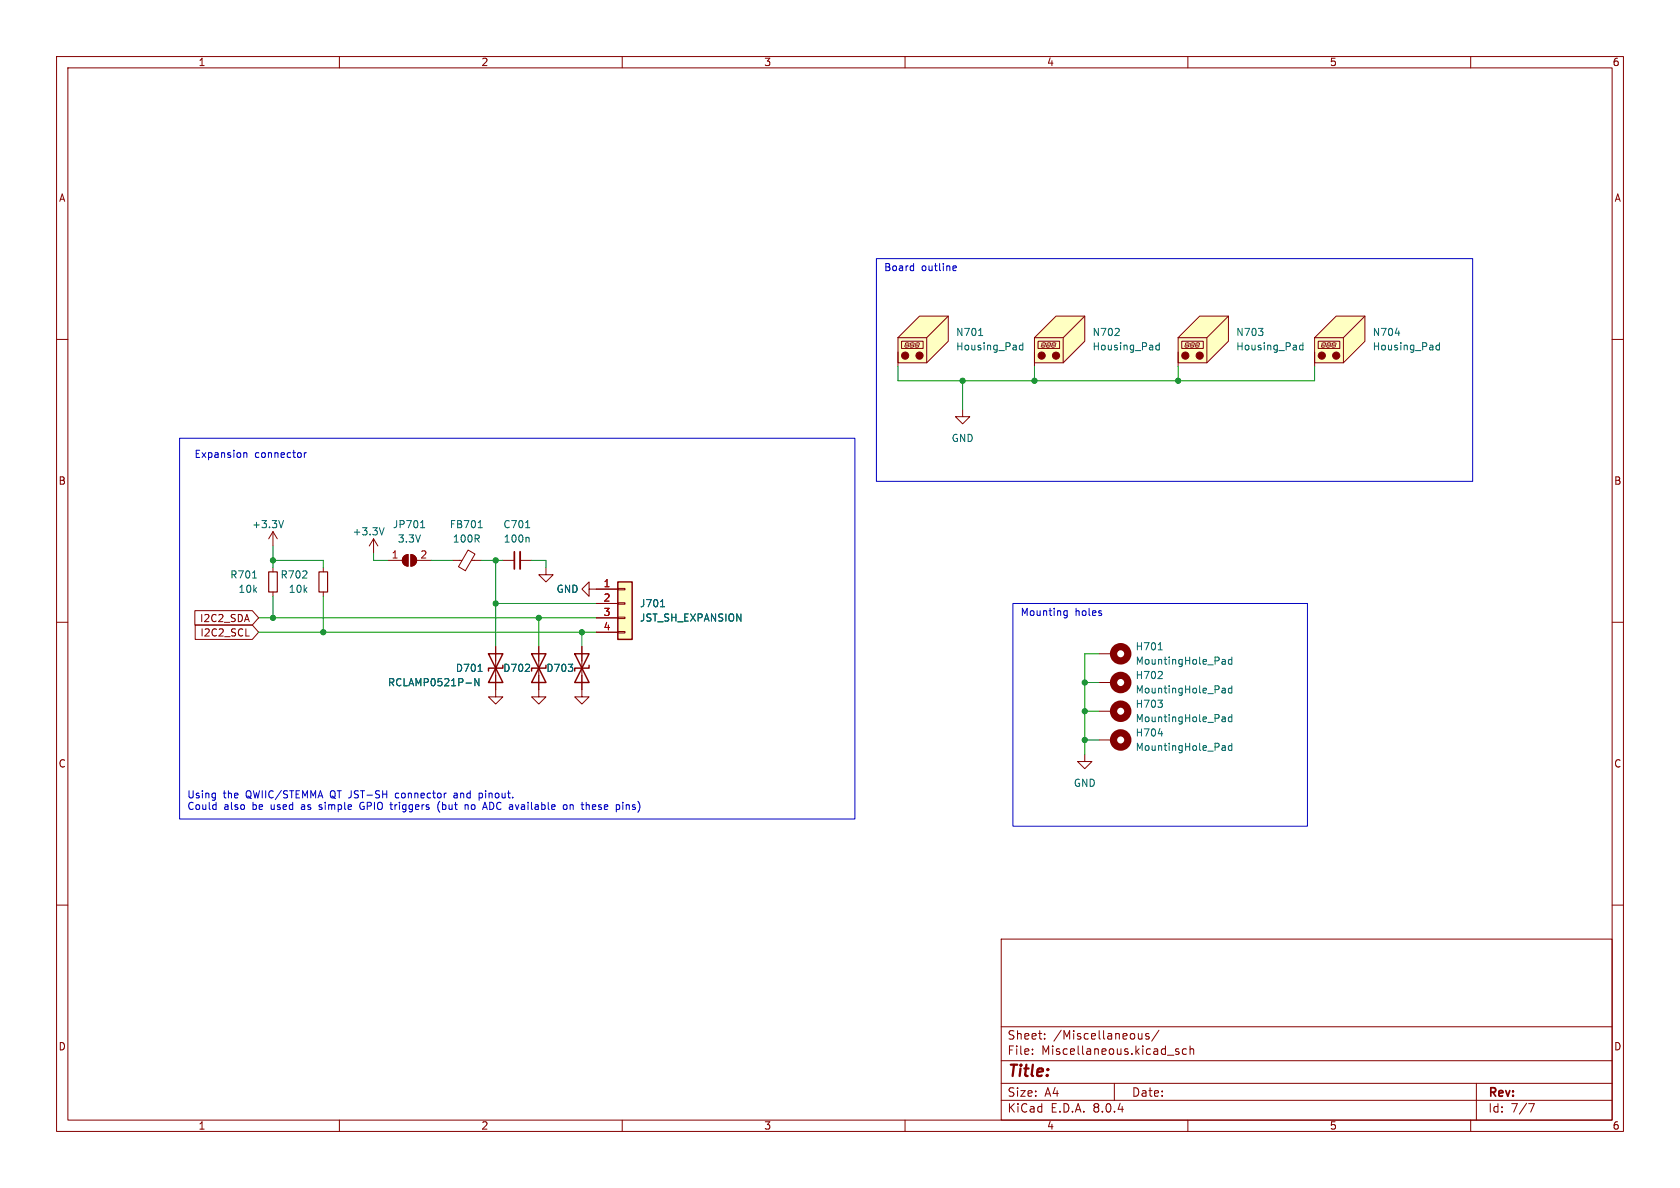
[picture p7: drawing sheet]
<svg xmlns="http://www.w3.org/2000/svg" width="297mm" height="210mm" viewBox="0 0 297 210" stroke-linecap="round" stroke-linejoin="round" font-family="sans-serif">
<g fill="none" stroke="#840000" stroke-width=".18">
<path d="M10 10h277v190h-277zM12 12h273v186h-273zM60 10v2M110 10v2M160 10v2M210 10v2M260 10v2M10 60h2M285 60h2M10 110h2M285 110h2M194.3 120.7h2.5"/>
<path d="M10 160h2M285 160h2M177 166h108v32h-108zM60 198v2M110 198v2M160 198v2M177 194.5h108M177 191.5h108M177 187.5h108M177 181.5h108M182.5 186.3v.1M182.5 185.5v.1"/>
<path d="M184.7 183.6v.1M184.7 182.8v.1M197 191.5v3M201.9 182.7v1M201.9 183.6l-.2 .1-.4-.1M203.1 182.8l-.4-.1-.2 .2 .1 .2 .5 .2v.3h-.6M204.9 182.1l-1.3 2M208.4 185.5l-.4-.1-.2 .2 .1 .2 .5 .2v.3h-.6M209.7 185.5l-.4-.1-.3 .3v.4l.2 .2h.5M210 198v2M210.4 185.5l.2-.1 .4 .1v.9M210.4 184.9v1.5"/>
<path d="M260 198v2M261 191.5v6.5M270.2 195.1h1l-.6 1.5"/>
</g>
<circle cx="198.1" cy="120.6" r="1.27" fill="none" stroke="#840000" stroke-width="1.3"/>
<path d="M204.7 120h.8M205.4 118.8v.4M216.2 121.7h.4v.8M216.6 122.4l-.4 .1M216.6 122h-.4M217.8 121.7h-.4l-.2 .2 .1 .5h.5M217.8 121.2v1.3" fill="none" stroke="#006464" stroke-width=".18"/>
<path d="M186.7 55.9h5.1v4.4l-3.8 3.8h-5.1v-4.4z" fill="#ffffc2"/>
<g fill="none" stroke="#840000" stroke-width=".18">
<path d="M186.7 55.9h5.1v4.4l-3.8 3.8h-5.1v-4.4zM188 59.7v4.4M191.8 55.9l-3.8 3.8h-5.1M170.2 72.4v1.3h1.2l-1.2 1.2-1.3-1.2h1.3M182.9 62.2v2.6M183.5 60.3h3.8v1.3h-3.8zM184.1 61.1v.2M184.2 61.4h.3M184.2 60.7v.2M184.3 61h.3M184.4 60.6h.3M184.7 61.1v.2"/>
<path d="M184.8 60.7v.2M185 61.1v.2M185.1 61.4h.3M185.1 60.7v.2M185.2 61h.3M185.3 60.6h.3M185.6 61.1v.2M185.8 60.7l-.1 .2M186 61.1l-.1 .2M186 61.4h.4M186.1 60.7l-.1 .2M186.1 61h.3"/>
<path d="M186.2 60.6h.3M186.6 61.1l-.1 .2M186.7 60.7l-.1 .2M96.5 100.3v1.3h1.3l-1.3 1.3-1.3-1.3h1.3"/>
</g>
<g fill="#840000" stroke="#840000" stroke-width=".18">
<circle cx="184.1" cy="62.9" r=".63"/>
<circle cx="186.7" cy="62.9" r=".63"/>
</g>
<path d="M197.1 59.3h.8M197.8 58.2v.4M204.9 60.6v1.3M204.9 61.1l-.3-.1-.3 .3 .2 .5h.4" fill="none" stroke="#006464" stroke-width=".18"/>
<path d="M162.6 55.9h5v4.4l-3.8 3.8h-5.1v-4.4z" fill="#ffffc2"/>
<g fill="none" stroke="#840000" stroke-width=".18">
<path d="M162.6 55.9h5v4.4l-3.8 3.8h-5.1v-4.4zM163.8 59.7v4.4M167.6 55.9l-3.8 3.8h-5.1M158.7 62.2v2.6M159.4 60.3h3.8v1.3h-3.8zM160 61.1l-.1 .2M160 61.4h.4M160.1 60.7l-.1 .2M160.1 61h.4M160.2 60.6h.4M160.6 61.1v.2M160.7 60.7v.2"/>
<path d="M160.9 61.1v.2M161 61.4h.3M161 60.7v.2M161.1 61h.3M161.2 60.6h.3M161.5 61.1v.2M161.6 60.7v.2M161.8 61.1v.2M161.9 61.4h.3M161.9 60.7v.2M162 61h.3M162.1 60.6h.3"/>
<path d="M162.4 61.1v.2M162.5 60.7v.2"/>
</g>
<g fill="#840000" stroke="#840000" stroke-width=".18">
<circle cx="160" cy="62.9" r=".63"/>
<circle cx="162.6" cy="62.9" r=".63"/>
</g>
<path d="M173 59.3h.7M180.8 60.6v1.3M180.8 61.1l-.3-.1-.3 .3 .1 .5h.5" fill="none" stroke="#006464" stroke-width=".18"/>
<path d="M236.2 55.9h5.1v4.4l-3.8 3.8h-5.1v-4.4z" fill="#ffffc2"/>
<g fill="none" stroke="#840000" stroke-width=".18">
<path d="M236.2 55.9h5.1v4.4l-3.8 3.8h-5.1v-4.4zM237.5 59.7v4.4M241.3 55.9l-3.8 3.8h-5.1M232.4 62.2v2.6M233 60.3h3.9v1.3h-3.9zM233.7 61.1l-.1 .2M233.7 61.4h.4M233.8 60.7l-.1 .2M233.8 61h.3M233.9 60.6h.3M234.3 61.1l-.1 .2M234.4 60.7l-.1 .2"/>
<path d="M234.6 61.1l-.1 .2M234.6 61.4h.4M234.7 60.7l-.1 .2M234.7 61h.3M234.8 60.6h.3M235.2 61.1l-.1 .2M235.3 60.7l-.1 .2M235.5 61.1l-.1 .2M235.5 61.4h.4M235.6 60.7l-.1 .2M235.6 61h.3M235.7 60.6h.3"/>
<path d="M236.1 61.1l-.1 .2M236.2 60.7l-.1 .2"/>
</g>
<g fill="#840000" stroke="#840000" stroke-width=".18">
<circle cx="233.7" cy="62.9" r=".63"/>
<circle cx="236.2" cy="62.9" r=".63"/>
</g>
<path d="M246.7 58.9h.8M254.5 60.6v1.3M254.5 61.1l-.4-.1-.2 .3 .1 .5h.5" fill="none" stroke="#006464" stroke-width=".18"/>
<path d="M212.1 55.9h5.1v4.4l-3.8 3.8h-5.1v-4.4z" fill="#ffffc2"/>
<g fill="none" stroke="#840000" stroke-width=".18">
<path d="M212.1 55.9h5.1v4.4l-3.8 3.8h-5.1v-4.4zM213.4 59.7v4.4M217.2 55.9l-3.8 3.8h-5.1M208.3 62.2v2.6M208.9 60.3h3.8v1.3h-3.8zM209.5 61.1v.2M209.6 61.4h.3M209.6 60.7v.2M209.7 61h.3M209.8 60.6h.3M210.1 61.1v.2M210.2 60.7v.2"/>
<path d="M210.4 61.1v.2M210.5 61.4h.3M210.5 60.7v.2M210.6 61h.3M210.7 60.6h.3M211 61.1v.2M211.2 60.7l-.1 .2M211.4 61.1l-.1 .2M211.4 61.4h.4M211.5 60.7l-.1 .2M211.5 61h.3M211.6 60.6h.3"/>
<path d="M212 61.1l-.1 .2M212.1 60.7l-.1 .2M68.6 99.1h2.5M71.4 98.3l.7-.3v2.1a1.02 1.02 0 0 1-.9-.7 1.02 1.02 0 0 1 .2-1.1zM72.6 98a1.02 1.02 0 0 1 1.1 1.1 1.02 1.02 0 0 1-1.1 1zM73.7 99.1h2.5M80 99.1h1.7M82.8 97.2l1.2 .7-1.7 3-1.2-.7zM83.3 99.1h1.8M88.9 99.1h2M91.9 99.1h2.1M95.2 114.3v7.6"/>
</g>
<g fill="#840000" stroke="#840000" stroke-width=".18">
<path d="M71.4 98.3l.7-.3v2.1a1.02 1.02 0 0 1-.9-.7 1.02 1.02 0 0 1 .2-1.1z"/>
<path d="M72.6 98a1.02 1.02 0 0 1 1.1 1.1 1.02 1.02 0 0 1-1.1 1z"/>
<circle cx="209.5" cy="62.9" r=".63"/>
<circle cx="212.1" cy="62.9" r=".63"/>
</g>
<path d="M222.5 58h.8l-.5 .5M223.2 58.7v.5M230.3 60.6v1.3M230.3 61.1l-.3-.1-.3 .3 .2 .5h.4M74.4 93.3h.7M74.6 92.2l.1-.2v1.3M84.5 93.3h.8M84.8 92.2l.1-.2v1.3M92.9 93.3h.8M93.4 95l.1 .2v.6" fill="none" stroke="#006464" stroke-width=".18"/>
<path d="M91.9 97.5v3.1" fill="none" stroke="#840000" stroke-width=".33"/>
<path d="M90.9 97.5v3.1" fill="none" stroke="#840000" stroke-width=".3"/>
<path d="M94 115.6h2.5l-2.5 5.1h2.5zM96.5 117.6v.5h-2.5v.5" fill="none" stroke="#840000" stroke-width=".25"/>
<path d="M109.2 102.9h2.6v10.1h-2.6z" fill="#ffffc2"/>
<g fill="none" stroke="#840000" stroke-width=".18">
<path d="M48.3 94l-.8 1.3M48.3 94v2.5M48.3 94l.7 1.3M66 95.3l-.7 1.2M66 95.3v2.5M66 95.3l.8 1.2M34.4 107.9h10.2l1.1 1.3-1.1 1.3h-10.2zM34.5 110.5h10.1l1.1 1.3-1.1 1.2h-10.1zM43.5 112.4h.6M48.3 100.3v.8M48.3 104.6v.8M57.1 100.3v.8"/>
<path d="M57.1 104.6v.8M87.6 114.3v8.9h1.3l-1.3 1.3-1.2-1.3h1.2M95.2 119.4v3.8h1.3l-1.3 1.3-1.2-1.3h1.2M95.2 114.3v2.5M102.9 114.3v8.9h1.2l-1.2 1.3-1.3-1.3h1.3M104.1 104.1v-1.2l-1.2 1.2 1.2 1.3v-1.3h5.1M105.4 106.7h3.8M105.4 109.2h3.8M105.4 111.8h3.8M109.2 111.6h1.3v.3h-1.3zM109.2 109.1h1.3v.2h-1.3zM109.2 106.6h1.3v.2h-1.3z"/>
<path d="M109.2 104h1.3v.3h-1.3zM194.3 115.6h2.5M191.8 133.4v1.2h1.2l-1.2 1.3-1.3-1.3h1.3M194.3 125.7h2.5M194.3 130.8h2.5"/>
</g>
<path d="M86.4 115.6h2.5l-2.5 5.1h2.5zM88.9 117.6v.5h-2.5v.5M101.6 115.6h2.5l-2.5 5.1h2.5zM104.1 117.6v.5h-2.5v.5M109.2 102.9h2.6v10.1h-2.6z" fill="none" stroke="#840000" stroke-width=".25"/>
<g fill="none" stroke="#006464" stroke-width=".18">
<path d="M50.1 92l-.4 1.3M67.9 93.3l-.4 1.3M44.6 102.2h.8M84.5 118.7h.7M84.7 120v1.2l-.7-1.2v1.2M116.8 107.3h.7M204.8 114.9h.7M216.2 116.6h.4v.8M216.6 117.4h-.4M216.6 116.9h-.4M217.8 116.1v1.3M217.8 116.6h-.4l-.2 .2 .1 .6h.5"/>
<path d="M82.4 120.7h.9M204.8 129.7h.7M205.4 124.4v.5M205.5 123.8l-.4 .5M216.2 126.7l.4 .1v.8M216.2 131.8l.4 .1v.8M216.6 127.5l-.4 .1M216.6 127l-.4 .1M216.6 132.6l-.4 .1M216.6 132.1l-.4 .1M217.8 126.8l-.4-.1-.2 .3 .1 .5h.5M217.8 126.3v1.3"/>
<path d="M217.8 131.4v1.3M217.8 131.9l-.4-.1-.2 .3 .1 .5h.5"/>
</g>
<path d="M47.5 101.1h1.5v3.5h-1.5zM56.4 101.1h1.5v3.5h-1.5z" fill="none" stroke="#840000" stroke-width=".2"/>
<g fill="none" stroke="#840000" stroke-width="1.3">
<circle cx="198.1" cy="115.6" r="1.27"/>
<circle cx="198.1" cy="125.7" r="1.27"/>
<circle cx="198.1" cy="130.8" r="1.27"/>
</g>
<g fill="none" stroke="#0000c2" stroke-width=".18">
<path d="M154.9 45.7h105.4v39.4h-105.4zM161.4 47l.1 .1M161.5 46.6v1.2M161.5 47.8h-.1M168.5 47.8h.5M168.5 47.1l.4-.1 .2 .3-.6 .1M31.7 77.5h119.4v67.3h-119.4zM43.1 80v.9M43.1 80.1l.2-.1 .3 .1v.8M53.8 80v.9M54.2 80l-.4 .3M179.1 106.7h52v39.4h-52z"/>
<path d="M188.1 108.7l.2 .1 .4-.1M188.7 108v1l-.3 .2h-.3M188.7 108h-.4l-.2 .1M38 140.2l.1 .1M38.1 140.2l-.1 1.2M38.1 141l-.1 .1M38.1 142.2l.1 .1M38.2 141.8v1.3M38.2 143l-.1 .1M56.4 143l.1 .1M56.6 142.2l-.2 .2 .2 .3M63.8 141.9a.72 .72 0 0 0 .2 1.2"/>
<path d="M70.1 140.2l-.2 .2v.4l.2 .3M77.7 141.7a1.47 1.47 0 0 0 .1 1.9M80.7 140.2l-.4 .1M80.7 140.6h-.3l-.2 .1 .1 .3 .4 .1M82.2 142.4l.2-.2 .3 .1 .1 .8M84.7 140.3l.4-.1 .2 .1M84.7 140.2v1.3M85.3 140.9l-.2 .2-.4-.1M99.6 142.4l.2-.2 .4 .2v.5l-.1 .1-.3 .1-.2-.1zM100.8 142.2v.9M101.2 142.2l-.4 .2M104.1 142.3l.1 .8"/>
<path d="M110.1 141.8v.1M110.1 142.2v.9M110.7 142.2v.9M110.9 142.2l-.2 .2"/>
</g>
<g fill="none" stroke="#009600" stroke-width=".18">
<path d="M158.7 64.8v2.5h73.7v-2.5M170.2 67.3v5.1M182.9 64.8v2.5M208.3 64.8v2.5M48.3 99.1h8.8v1.2M48.3 96.5v3.8M66 97.8v1.3h2.6M76.2 99.1h3.8M85.1 99.1h3.8M87.6 99.1v15.2M94 99.1h2.5v1.2M45.7 109.2h59.7"/>
<path d="M45.7 111.8h59.7M48.3 105.4v3.8M57.1 105.4v6.4M87.6 106.7h17.8M95.2 109.2v5.1M102.9 111.8v2.5M194.3 115.6h-2.5v17.8M191.8 120.7h2.5M191.8 125.7h2.5M191.8 130.8h2.5"/>
</g>
<g fill="#009600" stroke="#009600" stroke-width=".18">
<circle cx="191.8" cy="130.8" r=".46"/>
<circle cx="191.8" cy="125.7" r=".46"/>
<circle cx="208.3" cy="67.3" r=".46"/>
<circle cx="191.8" cy="120.7" r=".46"/>
<circle cx="170.2" cy="67.3" r=".46"/>
<circle cx="182.9" cy="67.3" r=".46"/>
<circle cx="48.3" cy="109.2" r=".46"/>
<circle cx="48.3" cy="99.1" r=".46"/>
<circle cx="57.1" cy="111.8" r=".46"/>
<circle cx="87.6" cy="99.1" r=".46"/>
<circle cx="87.6" cy="106.7" r=".46"/>
<circle cx="95.2" cy="109.2" r=".46"/>
<circle cx="102.9" cy="111.8" r=".46"/>
</g>
<text font-size="2.8" fill="#840000" x="178" y="190.9">Title:</text>
<g font-size="2.1" fill="#840000">
<text x="178" y="184">Sheet:</text>
<text x="186.2" y="184">/Miscellaneous/</text>
<text x="178" y="186.7">File:</text>
<text x="184.1" y="186.7">Miscellaneous.kicad_sch</text>
<text x="178" y="196.9">KiCad</text>
<text x="178" y="194.1">Size:</text>
<text x="184.7" y="194.1">A4</text>
<text x="185.7" y="196.9">E.D.A.</text>
<text x="193.3" y="196.9">8.0.4</text>
<text x="200" y="194.1">Date:</text>
<text x="263" y="194.3">Rev:</text>
<text x="263" y="196.9">Id:</text>
<text x="267.1" y="196.9">7/7</text>
</g>
<g font-size="1.8" fill="#840000">
<text x="35" y="11.9">1</text>
<text x="85" y="11.9">2</text>
<text x="135" y="11.9">3</text>
<text x="185" y="11.9">4</text>
<text x="235" y="11.9">5</text>
<text x="285" y="11.9">6</text>
<text x="10.3" y="35.9">A</text>
<text x="285.3" y="35.9">A</text>
<text x="10.3" y="85.9">B</text>
<text x="285.3" y="85.9">B</text>
<text x="35.3" y="110.2">I2C2_SDA</text>
<text x="35.3" y="112.7">I2C2_SCL</text>
<text x="10.3" y="135.9">C</text>
<text x="285.3" y="135.9">C</text>
<text x="10.3" y="185.9">D</text>
<text x="285.3" y="185.9">D</text>
<text x="35" y="199.9">1</text>
<text x="85" y="199.9">2</text>
<text x="135" y="199.9">3</text>
<text x="185" y="199.9">4</text>
<text x="235" y="199.9">5</text>
<text x="285" y="199.9">6</text>
</g>
<g font-size="1.8" fill="#0000c2">
<text x="156.2" y="48">Board</text>
<text x="162.9" y="48">outline</text>
<text x="34.3" y="81">Expansion</text>
<text x="45" y="81">connector</text>
<text x="180.3" y="109">Mounting</text>
<text x="190" y="109">holes</text>
<text x="33" y="141.2">Using</text>
<text x="33" y="143.3">Could</text>
<text x="39.5" y="141.2">the</text>
<text x="39.6" y="143.3">also</text>
<text x="43.6" y="141.2">QWIIC/STEMMA</text>
<text x="44.7" y="143.3">be</text>
<text x="48.1" y="143.3">used</text>
<text x="53.7" y="143.3">as</text>
<text x="57.1" y="143.3">simple</text>
<text x="58.7" y="141.2">QT JST-SH</text>
<text x="64.5" y="143.3">GPIO triggers</text>
<text x="70.6" y="141.2">connector</text>
<text x="78.6" y="143.3">(but</text>
<text x="81.1" y="141.2">and</text>
<text x="83.7" y="143.3">no</text>
<text x="85.7" y="141.2">pinout.</text>
<text x="87.1" y="143.3">ADC available</text>
<text x="101.7" y="143.3">on</text>
<text x="105.1" y="143.3">these</text>
<text x="111.4" y="143.3">pins)</text>
</g>
<g font-size="1.8" fill="#006464">
<text x="168.9" y="59.6">N701</text>
<text x="193" y="59.6">N702</text>
<text x="218.4" y="59.6">N703</text>
<text x="242.6" y="59.6">N704</text>
<text x="168.9" y="62.1">Housing_Pad</text>
<text x="193" y="62.1">Housing_Pad</text>
<text x="218.4" y="62.1">Housing_Pad</text>
<text x="242.6" y="62.1">Housing_Pad</text>
<text x="168.1" y="78.3">GND</text>
<text x="44.5" y="93.6">+3.3V</text>
<text x="62.2" y="94.8">+3.3V</text>
<text x="69.4" y="93.6">JP701</text>
<text x="79.4" y="93.6">FB701</text>
<text x="88.9" y="93.6">C701</text>
<text x="70.2" y="96.1">3.3V</text>
<text x="80" y="96.1">100R</text>
<text x="89" y="96.1">100n</text>
<text x="40.6" y="102.5">R701</text>
<text x="42.1" y="105">10k</text>
<text x="49.5" y="102.5">R702</text>
<text x="51" y="105">10k</text>
<text x="98.3" y="105">GND</text>
<text x="113" y="107.5">J701</text>
<text x="113" y="110.1">JST_SH_EXPANSION</text>
<text x="80.5" y="119">D701</text>
<text x="88.9" y="119">D702</text>
<text x="96.5" y="119">D703</text>
<text x="200.7" y="115.2">H701</text>
<text x="200.7" y="117.7">MountingHole_Pad</text>
<text x="68.5" y="121.5">RCLAMP0521P-N</text>
<text x="200.7" y="120.2">H702</text>
<text x="200.7" y="122.8">MountingHole_Pad</text>
<text x="200.7" y="125.3">H703</text>
<text x="200.7" y="127.9">MountingHole_Pad</text>
<text x="200.7" y="130.4">H704</text>
<text x="200.7" y="132.9">MountingHole_Pad</text>
<text x="189.7" y="139.3">GND</text>
</g>
<g font-size="1.8" fill="#a90000">
<text x="69.1" y="98.8">1</text>
<text x="74.2" y="98.8">2</text>
<text x="106.6" y="103.9">1</text>
<text x="106.6" y="106.4">2</text>
<text x="106.6" y="109">3</text>
<text x="106.6" y="111.5">4</text>
</g>
</svg>
